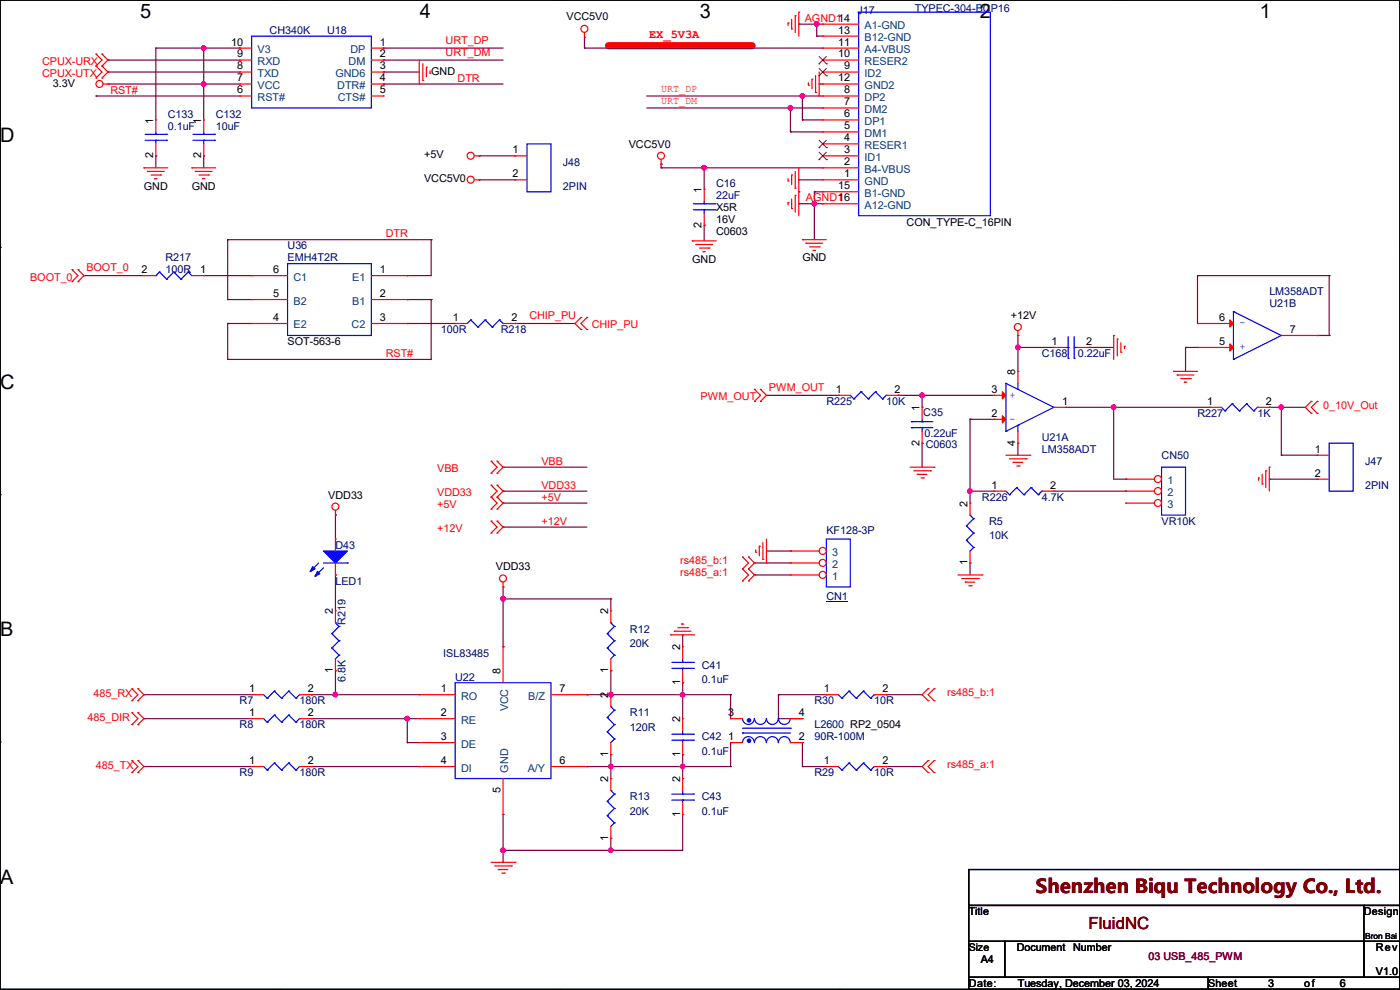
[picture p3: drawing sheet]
<svg xmlns="http://www.w3.org/2000/svg" width="297mm" height="210mm" viewBox="0 0 297 210" stroke-linecap="round" stroke-linejoin="round" font-family="sans-serif">
<g fill="none" stroke="#000" stroke-width=".25">
<path d="M0 0h297v209.8h-297zM59.4 0h.1M118.8 0h.1M178.2 0h.1M237.6 0h.1M0 52.5h.1M297 52.5h.1M0 104.9h.1M297 104.9h.1M0 157.4h.1M297 157.4h.1M59.4 209.8h.1"/>
<path d="M118.8 209.8h.1M178.2 209.8h.1M237.6 209.8h.1"/>
</g>
<path d="M0 104.9h.1" fill="none" stroke="#000" stroke-width=".21"/>
<path d="M129.1 9.7h30.5" fill="none" stroke="#f00" stroke-width="1.5"/>
<path d="M137.2 20.4h33M170.2 20.4h.1" fill="none" stroke="#800040" stroke-width=".25"/>
<circle cx="170.2" cy="20.3" r=".49" fill="#f0f"/>
<circle cx="170.2" cy="20.3" r=".49" fill="none" stroke="#f0f" stroke-width=".25"/>
<path d="M137.2 22.9h30.5M167.7 22.9h.1" fill="none" stroke="#800040" stroke-width=".25"/>
<circle cx="167.7" cy="22.9" r=".49" fill="#f0f"/>
<circle cx="167.7" cy="22.9" r=".49" fill="none" stroke="#f0f" stroke-width=".25"/>
<g fill="none" stroke="#800040" stroke-width=".25">
<path d="M173.3 5.1h.1M173.3 7.7h.1M173.3 5.1v2.6M173.3 5.1h1.2M173.3 7.7h1.2M173.8 17.8h.1M173.8 17.8h.7M149.4 35.6h.1M149.4 35.6v4.6M149.4 35.6h25.1M167.7 22.9h.1M167.7 28h.1"/>
<path d="M167.7 22.9h6.8M167.7 22.9v5.1M167.7 28h6.8M169.5 38.1h.1M169.5 38.1h5M170.2 20.4h.1M170.2 25.4h.1M170.2 20.4h4.3M170.2 20.4v5M170.2 25.4h4.3M149.4 47.8h.1M149.4 47.8v3.3"/>
<path d="M169.5 43.2h.1M169.5 43.2h5M172.8 43.2h.1M172.8 40.7h.1M172.8 40.7h1.7M172.8 40.7v2.5"/>
</g>
<circle cx="172.7" cy="43.2" r=".49" fill="#f0f"/>
<circle cx="172.7" cy="43.2" r=".49" fill="none" stroke="#f0f" stroke-width=".25"/>
<path d="M124 7.9h.1M124 7.9v2.3M169.5 5.1h.1M169.5 5.1h3.8" fill="none" stroke="#800040" stroke-width=".25"/>
<circle cx="173.2" cy="5.1" r=".49" fill="#f0f"/>
<circle cx="173.2" cy="5.1" r=".49" fill="none" stroke="#f0f" stroke-width=".25"/>
<path d="M124 10.2h.1M124 10.2h50.5M140.3 35.6h.1M140.3 35.6h9.1M172.8 43.2h.1M172.8 43.2v7.6" fill="none" stroke="#800040" stroke-width=".25"/>
<circle cx="149.4" cy="35.6" r=".49" fill="#f0f"/>
<circle cx="149.4" cy="35.6" r=".49" fill="none" stroke="#f0f" stroke-width=".25"/>
<path d="M22.9 17.8h.1M22.9 17.8h20.3M81.3 10.2h.1M81.3 12.7h.1M81.3 15.3h.1M81.3 10.2h25.4M81.3 12.7h25.4M81.3 15.3h7.6M140.3 34.8h.1M140.3 34.8v.8" fill="none" stroke="#800040" stroke-width=".25"/>
<circle cx="43.2" cy="17.8" r=".49" fill="#f0f"/>
<circle cx="43.2" cy="17.8" r=".49" fill="none" stroke="#f0f" stroke-width=".25"/>
<path d="M22.9 12.7h.1M22.9 15.3h.1M22.9 12.7h27.9M22.9 15.3h27.9M33.1 10.2h.1M33.1 10.2v15.2M33.1 10.2h10.1M43.2 10.2h.1M43.2 33.1h.1M43.2 33.1v2.5" fill="none" stroke="#800040" stroke-width=".25"/>
<circle cx="43.2" cy="10.2" r=".49" fill="#f0f"/>
<circle cx="43.2" cy="10.2" r=".49" fill="none" stroke="#f0f" stroke-width=".25"/>
<g fill="none" stroke="#800040" stroke-width=".25">
<path d="M43.2 17.8h.1M43.2 17.8v7.6M43.2 17.8h7.6M81.3 17.8h.1M81.3 17.8h25.4M20.4 20.4h.1M20.4 20.4h30.4M33.1 33.1h.1M33.1 33.1v2.5M48.3 50.8h.1M48.3 50.8v12.7M48.3 50.8h43.2"/>
<path d="M86.4 58.5h.1M91.5 50.8h.1M91.5 50.8v7.7h-5.1M48.3 63.5h.1M48.3 68.6h.1M48.3 76.2h.1M48.3 63.5h5.1M48.3 68.6v7.6M48.3 68.6h5.1M86.4 63.5h.1M86.4 63.5h5.1M91.5 63.5h.1"/>
<path d="M91.5 63.5v12.7h-43.2M66.1 147.4h.1M66.1 147.4h5.1M66.1 152.4h20.3M86.4 152.4h.1M66.1 162.6h22.8M88.9 162.6h.1"/>
</g>
<circle cx="86.4" cy="152.4" r=".49" fill="#f0f"/>
<circle cx="86.4" cy="152.4" r=".49" fill="none" stroke="#f0f" stroke-width=".25"/>
<path d="M71.2 147.4h.1M71.2 147.4h17.7M86.4 157.5h.1M86.4 152.4h.1M86.4 157.5h2.5M86.4 152.4v5.1M86.4 152.4h2.5" fill="none" stroke="#800040" stroke-width=".25"/>
<circle cx="71.1" cy="147.3" r=".49" fill="#f0f"/>
<circle cx="71.1" cy="147.3" r=".49" fill="none" stroke="#f0f" stroke-width=".25"/>
<g fill="none" stroke="#800040" stroke-width=".25">
<path d="M106.7 137.2h.1M106.7 124.5h.1M106.7 124.5v12.7M124.5 147.4h.1M124.5 147.4h5.1M106.7 172.8h.1M106.7 172.8v10.1M124.5 162.6h.1M129.6 160.1h.1M129.6 177.8h.1M129.6 160.1v2.5h-5.1M129.6 177.8v2.6h-22.9"/>
<path d="M106.7 180.4h.1"/>
</g>
<circle cx="129.6" cy="180.4" r=".49" fill="#f0f"/>
<circle cx="129.6" cy="180.4" r=".49" fill="none" stroke="#f0f" stroke-width=".25"/>
<circle cx="106.7" cy="180.4" r=".49" fill="#f0f"/>
<circle cx="106.7" cy="180.4" r=".49" fill="none" stroke="#f0f" stroke-width=".25"/>
<path d="M106.7 127h.1M106.7 127h22.9M129.6 127h.1M129.6 127v2.6M129.6 142.3h.1M129.6 142.3v5.1M129.6 162.6h.1M129.6 162.6v2.5" fill="none" stroke="#800040" stroke-width=".25"/>
<circle cx="106.7" cy="127" r=".49" fill="#f0f"/>
<circle cx="106.7" cy="127" r=".49" fill="none" stroke="#f0f" stroke-width=".25"/>
<path d="M129.6 147.4h.1M129.6 147.4h15.2" fill="none" stroke="#800040" stroke-width=".25"/>
<circle cx="129.6" cy="147.3" r=".49" fill="#f0f"/>
<circle cx="129.6" cy="147.3" r=".49" fill="none" stroke="#f0f" stroke-width=".25"/>
<path d="M144.8 134.7h.1M144.8 134.7v2.5M144.8 144.8h.1M144.8 147.4h.1M144.8 144.8v7.6M129.6 162.6h.1M129.6 162.6h15.2" fill="none" stroke="#800040" stroke-width=".25"/>
<circle cx="129.6" cy="162.6" r=".49" fill="#f0f"/>
<circle cx="129.6" cy="162.6" r=".49" fill="none" stroke="#f0f" stroke-width=".25"/>
<path d="M144.8 147.4h10.2M155 147.4h.1M144.8 160.1h.1M144.8 162.6h.1M144.8 172.8h.1M144.8 160.1v5M144.8 172.8v7.6h-15.2M129.6 180.4h.1" fill="none" stroke="#800040" stroke-width=".25"/>
<circle cx="144.8" cy="147.3" r=".49" fill="#f0f"/>
<circle cx="144.8" cy="147.3" r=".49" fill="none" stroke="#f0f" stroke-width=".25"/>
<path d="M144.8 162.6h10.2M155 162.6h.1" fill="none" stroke="#800040" stroke-width=".25"/>
<circle cx="144.8" cy="162.6" r=".49" fill="#f0f"/>
<circle cx="144.8" cy="162.6" r=".49" fill="none" stroke="#f0f" stroke-width=".25"/>
<g fill="none" stroke="#800040" stroke-width=".25">
<path d="M190.5 83.9h.1M190.5 83.9h20.4M195.6 83.9h.1M195.6 83.9v2.5M71.2 109.3h.1M71.2 109.3v5M71.2 122h.1M71.2 122v7.6M160.1 122h.1M160.1 122h7.6M30.5 147.4h.1M30.5 152.4h.1"/>
<path d="M30.5 147.4h22.9M30.5 152.4h22.9M71.2 142.3h.1M71.2 142.3v5.1M188 147.4h.1M188 147.4h7.6M30.5 162.6h.1M30.5 162.6h22.9M188 162.6h.1M188 162.6h7.6"/>
</g>
<circle cx="195.6" cy="83.8" r=".49" fill="#f0f"/>
<circle cx="195.6" cy="83.8" r=".49" fill="none" stroke="#f0f" stroke-width=".25"/>
<path d="M195.6 94h.1M195.6 94v5.1M215.9 94h.1M215.9 94v2.6M205.8 104.2h.1M205.8 104.2h5.1M205.8 104.2v2.5" fill="none" stroke="#800040" stroke-width=".25"/>
<circle cx="205.8" cy="104.2" r=".49" fill="#f0f"/>
<circle cx="205.8" cy="104.2" r=".49" fill="none" stroke="#f0f" stroke-width=".25"/>
<g fill="none" stroke="#800040" stroke-width=".25">
<path d="M215.9 71.2h.1M215.9 73.7h.1M215.9 71.2v2.5M215.9 73.7h7.7M205.8 88.9h.1M205.8 88.9v15.3M205.8 88.9h5.1M226.1 86.4h10.2M236.3 86.4h.1M205.8 119.4h.1M205.8 119.4v2.6M223.6 104.2h15.2"/>
<path d="M238.8 104.2h.1"/>
</g>
<circle cx="215.9" cy="73.7" r=".49" fill="#f0f"/>
<circle cx="215.9" cy="73.7" r=".49" fill="none" stroke="#f0f" stroke-width=".25"/>
<path d="M215.9 73.7h.1M215.9 73.7v5.1M231.2 73.7h.1M231.2 73.7h5.1M269.3 86.4h.1M269.3 86.4h2.5" fill="none" stroke="#800040" stroke-width=".25"/>
<circle cx="271.8" cy="86.4" r=".49" fill="#f0f"/>
<circle cx="271.8" cy="86.4" r=".49" fill="none" stroke="#f0f" stroke-width=".25"/>
<g fill="none" stroke="#800040" stroke-width=".25">
<path d="M106.7 99.1h.1M106.7 99.1h17.8M162.6 83.9h15.2M177.8 83.9h.1M236.3 86.4h.1M236.3 86.4v15.2M271.8 96.6h.1M271.8 86.4h.1M271.8 96.6h7.6M271.8 86.4v10.2M271.8 86.4h5.1M106.7 104.2h.1"/>
<path d="M106.7 106.7h.1M106.7 104.2h17.8M106.7 106.7h17.8M269.3 101.6h.1M269.3 101.6h10.1"/>
</g>
<circle cx="236.2" cy="86.4" r=".49" fill="#f0f"/>
<circle cx="236.2" cy="86.4" r=".49" fill="none" stroke="#f0f" stroke-width=".25"/>
<g fill="none" stroke="#800040" stroke-width=".25">
<path d="M43.2 10.2h.1M43.2 10.2v7.6M43.2 10.2h7.6M50.8 10.2h.1M101.6 38.1h.1M101.6 33.1h.1M101.6 38.1h7.7M101.6 33.1h7.7M17.8 58.5h.1M17.8 58.5h12.7M43.2 58.5h.1M43.2 58.5h10.2"/>
<path d="M254 58.5h.1M254 58.5h28M254 58.5v10.1M282 58.5h.1M282 58.5v12.7M86.4 68.6h.1M86.4 68.6h10.2M109.3 68.6h.1M109.3 68.6h12.7M251.5 73.7h.1M251.5 73.7v5.1M251.5 73.7h2.5"/>
<path d="M254 73.7h.1M279.4 71.2h.1M279.4 71.2h2.6M282 71.2h.1M236.3 86.4h.1M236.3 86.4h20.3M106.7 111.8h.1M106.7 111.8h17.8M160.1 119.4h.1M160.1 119.4h7.6M162.6 116.9h5.1M167.7 116.9h.1"/>
<path d="M236.3 101.6h2.5M238.8 101.6h.1M155 147.4h.1M155 157.5h.1M155 147.4v5M155 157.5v5.1M165.1 147.4h.1M165.1 152.4h.1M165.1 147.4v5M165.1 147.4h10.2M165.1 152.4h5.1M170.2 157.5h.1"/>
<path d="M170.2 157.5v5.1M175.3 147.4h.1M170.2 162.6h.1M170.2 162.6h5.1"/>
</g>
<g fill="none" stroke="#f00" stroke-width=".25">
<path d="M20.4 11.5h.1M20.4 14h.1M20.4 16.6h.1M20.4 11.5l1.2 1.2-1.2 1.3M20.4 14l1.2 1.3-1.2 1.3M21.6 14h.1M21.6 11.5h.1M21.6 16.6h.1M21.6 11.5l1.3 1.2-1.3 1.3M21.6 14l1.3 1.3-1.3 1.3M21.9 17.8h1M22.9 17.8h.1"/>
<path d="M88.9 17.8h.1M88.9 12.7v5.1M89.7 17.1h.1M89.7 13.5v3.6M90.5 14.3h.1M90.5 14.3v2M91.2 15.5h.1M91.2 15v.5M124 7.9h.1M124 6.9v1M167.2 4.9h.1M167.2 4.9v.5"/>
<path d="M167.9 6.1h.1M167.9 4.1v2M168.7 3.3h.1M168.7 3.3v3.6M169.5 2.6h.1M169.5 2.6v5.1M171.5 18.1h.1M171.5 17.6v.5M172.3 16.8h.1M172.3 16.8v2M173 19.6h.1M173 16v3.6"/>
<path d="M173.8 15.3v5.1M30.5 35.6h.1M30.5 35.6h5.1M31.3 36.4h.1M31.3 36.4h3.5M32 37.1h2.1M32.8 37.9h.1M32.8 37.9h.5M34.1 37.1h.1M40.7 35.6h.1M40.7 35.6h5.1M41.4 36.4h.1"/>
<path d="M41.4 36.4h3.6M42.2 37.1h2M43 37.9h.1M43 37.9h.5M43.2 25.4h.1M43.2 33.1h.1M43.2 25.4v2.6M43.2 30.5v2.6M44.2 37.1h.1M100.6 38.1h1M100.6 33.1h1M101.6 38.1h.1"/>
<path d="M101.6 33.1h.1M109.3 33.1h.1M109.3 38.1h.1M109.3 38.1h2.5M109.3 33.1h2.5M140.3 34.8h.1M140.3 33.8v1M167.2 38.4h.1M167.2 37.9v.5M167.9 37.1h.1M167.9 37.1v2.1M168.7 39.9h.1"/>
<path d="M168.7 36.4v3.5M169.5 35.6v10.2M173.8 20.4h.1M15.3 57.2h.1M15.3 59.7h.1M15.3 57.2l1.3 1.3-1.3 1.2M16.6 59.7h.1M16.6 57.2h.1M16.6 57.2l1.2 1.3-1.2 1.2M146.9 51.1h.1M146.9 51.1h5M147.6 51.9h.1"/>
<path d="M147.6 51.9h3.6M148.4 52.6h2M149.1 53.4h.1M149.1 53.4h.5M150.4 52.6h.1M167.2 43h.1M167.2 43v.5M167.9 44.2h.1M167.9 42.2v2M168.7 41.4h.1M168.7 41.4v3.6M169.5 40.7h.1"/>
<path d="M170.2 50.8h.1M170.2 50.8h5.1M171 51.6h.1M171 51.6h3.5M171.7 52.4h2.1M172.5 53.1h.1M172.5 53.1h.5M173.8 52.4h.1M123.2 69.9h.1M123.2 67.4h.1M123.2 67.4l-1.2 1.2 1.2 1.3M124.5 67.4h.1"/>
<path d="M124.5 69.9h.1M124.5 67.4l-1.3 1.2 1.3 1.3M215.9 71.2h.1M215.9 70.1v1.1M236.3 71.2h.1M236.3 71.2v5M237 71.9h.1M237 71.9v3.6M237.8 74.7h.1M237.8 72.7v2M238.5 73.4h.1M238.5 73.4v.6"/>
<path d="M249 78.8h.1M249 78.8h5M249.7 79.5h.1M249.7 79.5h3.6M104.2 97.8h.1M104.2 97.8l1.3 1.3-1.3 1.3M105.5 97.8h.1M105.5 97.8l1.2 1.3-1.2 1.3M160.1 82.6h.1M160.1 85.1h.1M160.1 82.6l1.2 1.3-1.2 1.2M161.3 85.1h.1"/>
<path d="M161.3 82.6h.1M161.3 82.6l1.3 1.3-1.3 1.2M193.1 99.1h5.1M193.8 99.9h3.6M197.4 99.9h.1M198.2 99.1h.1M213.4 96.6h5.1M214.2 97.3h3.5M214.9 98.1h.1M214.9 98.1h2.1M215.7 98.8h.5M216.2 98.8h.1"/>
<path d="M217.7 97.3h.1M218.5 96.6h.1M250.5 80.3h2M251.2 81.1h.1M251.2 81.1h.6M252.5 80.3h.1M268.5 99.9h.1M268.5 99.9v3.5M269.3 99.1h.1M269.3 99.1v5.1M278.2 85.1h.1M278.2 87.7h.1"/>
<path d="M278.2 85.1l-1.3 1.3 1.3 1.3M279.4 87.7h.1M279.4 85.1h.1M279.4 85.1l-1.2 1.3 1.2 1.3M71.2 109.3h.1M71.2 108.2v1.1M104.2 102.9h.1M104.2 105.5h.1M104.2 108h.1M104.2 100.4h.1M104.2 110.5h.1M104.2 113.1h.1"/>
<path d="M104.2 102.9l1.3 1.3-1.3 1.3M104.2 105.5l1.3 1.2-1.3 1.3M104.2 110.5l1.3 1.3-1.3 1.3M105.5 105.5h.1M105.5 102.9h.1M105.5 108h.1M105.5 100.4h.1M105.5 113.1h.1M105.5 110.5h.1M105.5 102.9l1.2 1.3-1.2 1.3M105.5 105.5l1.2 1.2-1.2 1.3M105.5 110.5l1.2 1.3-1.2 1.3"/>
<path d="M157.5 118.2h.1M157.5 118.2l1.3 1.2-1.3 1.3M158.8 118.2h.1M158.8 118.2l1.3 1.2-1.3 1.3M160.3 117.1h.1M160.3 116.6v.5M161.1 115.9h.1M161.1 115.9v2M161.8 118.7h.1M161.8 115.1v3.6M162.6 119.4h.1M162.6 114.3v5.1"/>
<path d="M194.6 100.6h.1M194.6 100.6h2M195.4 101.4h.5M195.9 101.4h.1M267 101.4h.1M267 101.4v.5M267.8 102.7h.1M267.8 100.6v2.1M71.2 129.6h.1M71.2 129.6v2.5M71.2 139.7v2.6M106.7 124.5h.1"/>
<path d="M106.7 123.5v1M142.3 134.7h.1M142.3 134.7h5.1M143 133.9h.1M143 133.9h3.6M143.8 133.1h2M144.6 132.4h.1M144.6 132.4h.5M145.8 133.1h.1M157.5 123.2h.1M157.5 120.7h.1M157.5 120.7l1.3 1.3-1.3 1.2"/>
<path d="M158.8 120.7h.1M158.8 123.2h.1M158.8 120.7l1.3 1.3-1.3 1.2M203.2 122h5.1M204 122.7h3.6M204.8 123.5h.1M204.8 123.5h2M205.5 124.2h.5M206 124.2h.1M207.6 122.7h.1M208.3 122h.1M28 146.1h.1"/>
<path d="M28 148.6h.1M28 151.2h.1M28 153.7h.1M28 146.1l1.3 1.3-1.3 1.2M28 151.2l1.3 1.2-1.3 1.3M29.3 148.6h.1M29.3 146.1h.1M29.3 153.7h.1M29.3 151.2h.1M29.3 146.1l1.2 1.3-1.2 1.2M29.3 151.2l1.2 1.2-1.2 1.3M71.2 142.3h.1"/>
<path d="M196.9 146.1h.1M196.9 148.6h.1M196.9 146.1l-1.3 1.3 1.3 1.2M198.2 148.6h.1M198.2 146.1h.1M198.2 146.1l-1.3 1.3 1.3 1.2M28 161.3h.1M28 163.9h.1M28 161.3l1.3 1.3-1.3 1.3M29.3 163.9h.1M29.3 161.3h.1M29.3 161.3l1.2 1.3-1.2 1.3"/>
<path d="M53.4 162.6h.1M53.4 162.6h2.5M63.5 162.6h2.6M66.1 162.6h.1M196.9 161.3h.1M196.9 163.9h.1M196.9 161.3l-1.3 1.3 1.3 1.3M198.2 163.9h.1M198.2 161.3h.1M198.2 161.3l-1.3 1.3 1.3 1.3M104.2 182.9h5.1M104.9 183.7h3.6"/>
<path d="M105.7 184.4h.1M105.7 184.4h2M106.5 185.2h.5M107 185.2h.1M108.5 183.7h.1M109.3 182.9h.1"/>
<circle cx="21.1" cy="17.8" r=".74"/>
<circle cx="124" cy="6.1" r=".74"/>
<circle cx="99.8" cy="33" r=".74"/>
<circle cx="99.8" cy="38.1" r=".74"/>
<circle cx="140.2" cy="33" r=".74"/>
<circle cx="215.9" cy="69.4" r=".74"/>
<circle cx="71.1" cy="107.5" r=".74"/>
<circle cx="106.7" cy="122.7" r=".74"/>
</g>
<path d="M205.5 184.4h91.5v7.7h-91.5zM205.5 192.1h91.5v7.6h-91.5zM205.5 199.7h7.6v7.6h-7.6zM213.1 199.7h76.2v7.6h-76.2zM289.3 199.7h7.7v7.6h-7.7zM289.3 192.1h.1M289.3 192.1v7.6M205.5 207.3h50.8v2.5h-50.8zM256.3 207.3h40.7v2.5h-40.7z" fill="none" stroke="#000" stroke-width=".25"/>
<g fill="none" stroke="#00f" stroke-width=".25">
<path d="M40.9 29.8h4.6M40.9 28.5h4.6M43.2 28.5h.1M43.2 29.8h.1M43.2 28v.5M43.2 29.8v.7M45.5 29.8h.1M45.5 28.5h.1M111.8 30.5h5.1v10.2h-5.1zM246.4 99.1h5.1v10.2h-5.1zM70.4 137.5h.1M70.4 134.4h.1"/>
<path d="M70.4 137.5l1.5 1.5M70.4 134.4l1.5 1.5M71.2 132.1h.1M71.2 132.1l.7 .8M71.9 139h.1M71.9 135.9h.1M71.9 132.9h.1M71.9 139l-.7 .7M71.9 135.9l-1.5 1.6M71.9 132.9l-1.5 1.5M55.9 162.6l.8 .8M56.7 163.4h.1"/>
<path d="M58.2 161.8h.1M58.2 161.8l-1.5 1.6M58.2 161.8l1.5 1.6M59.7 163.4h.1M61.3 161.8h.1M61.3 161.8l-1.6 1.6M61.3 161.8l1.5 1.6M62.8 163.4h.1M63.5 162.6h.1M63.5 162.6l-.7 .8"/>
</g>
<circle cx="245.6" cy="101.6" r=".74" fill="#fff"/>
<g fill="none" stroke="#f00" stroke-width=".25">
<path d="M238.8 101.6h.1M238.8 101.6h6.1"/>
<circle cx="245.6" cy="101.6" r=".74"/>
</g>
<circle cx="245.6" cy="104.2" r=".74" fill="#fff"/>
<g fill="none" stroke="#f00" stroke-width=".25">
<path d="M238.8 104.2h.1M238.8 104.2h6.1"/>
<circle cx="245.6" cy="104.2" r=".74"/>
</g>
<circle cx="245.6" cy="106.7" r=".74" fill="#fff"/>
<g fill="none" stroke="#f00" stroke-width=".25">
<path d="M30.5 58.5h.1M30.5 58.5h2.6M40.7 58.5h2.5M43.2 58.5h.1M96.6 68.6h.1M96.6 68.6h2.5M106.7 68.6h2.6M109.3 68.6h.1M195.6 86.4h.1M195.6 94h.1M195.6 86.4v2.5M195.6 91.5v2.5"/>
<path d="M279.4 96.6h.1M279.4 96.6h2.6M205.8 119.4h.1M205.8 106.7h.1M205.8 106.7v2.6M205.8 116.9v2.5M238.8 106.7h.1M238.8 106.7h6.1M279.4 101.6h.1M279.4 101.6h2.6M106.7 137.2h.1M106.7 137.2v7.6"/>
<path d="M129.6 129.6h.1M129.6 129.6v2.5M129.6 139.7v2.6M53.4 152.4h.1M53.4 152.4h2.5M63.5 152.4h2.6M66.1 152.4h.1M88.9 147.4h.1M88.9 152.4h.1M88.9 157.5h.1M88.9 147.4h7.7M88.9 152.4h7.7"/>
<path d="M88.9 157.5h7.7M116.9 147.4h7.6M124.5 147.4h.1M129.6 142.3h.1M129.6 147.4h.1M129.6 147.4v2.5M129.6 157.5v2.6M88.9 162.6h.1M88.9 162.6h7.7M106.7 172.8h.1M106.7 165.1v7.7M116.9 162.6h7.6"/>
<path d="M124.5 162.6h.1M129.6 160.1h.1M175.3 162.6h.1M175.3 162.6h2.5M185.5 162.6h2.5M188 162.6h.1"/>
<circle cx="245.6" cy="106.7" r=".74"/>
</g>
<g fill="none" stroke="#00f" stroke-width=".25">
<path d="M33.1 58.5h.1M33.8 57.7h.1M33.8 57.7l1.5 1.5M33.8 57.7l-.7 .8M35.3 59.2h.1M36.9 57.7h.1M36.9 57.7l1.5 1.5M36.9 57.7l-1.6 1.5M38.4 59.2h.1M39.9 57.7h.1M39.9 57.7l.8 .8M39.9 57.7l-1.5 1.5"/>
<path d="M99.9 67.9h.1M99.9 67.9l-.8 .7M99.9 67.9l1.5 1.5M101.4 69.4h.1M102.9 67.9h.1M102.9 67.9l-1.5 1.5M102.9 67.9l1.5 1.5M104.4 69.4h.1M106 67.9h.1M106 67.9l-1.6 1.5M106 67.9l.7 .7M106.7 68.6h.1"/>
<path d="M193.3 90.7h.1M193.3 89.5h.1M193.3 90.7h4.6M193.3 89.5h4.6M195.6 89.5h.1M195.6 90.7h.1M195.6 88.9v.6M195.6 90.7v.8M282 94h5.1v10.2h-5.1zM67.6 119.4l-1.8 1.8M68.6 119.4h5.1M73.7 119.4h.1"/>
<path d="M205 114.6h.1M205 111.5h.1M205 114.6l1.5 1.5M205 111.5l1.5 1.6M205.8 109.3h.1M205.8 109.3l.7 .7M206.5 116.1h.1M206.5 113.1h.1M206.5 110h.1M206.5 116.1l-.7 .8M206.5 113.1l-1.5 1.5M206.5 110l-1.5 1.5"/>
<path d="M65.8 121.2h.1M66.8 122.2h.1M68.6 120.4l-1.8 1.8M128.8 137.5h.1M128.8 134.4h.1M128.8 137.5l1.5 1.5M128.8 134.4l1.5 1.5M129.6 132.1h.1M129.6 132.1l.7 .8M130.3 139h.1M130.3 135.9h.1M130.3 132.9h.1"/>
<path d="M130.3 139l-.7 .7M130.3 135.9l-1.5 1.6M130.3 132.9l-1.5 1.5M55.9 152.4l.8 .8M56.7 153.2h.1M58.2 151.7h.1M58.2 151.7l-1.5 1.5M58.2 151.7l1.5 1.5M59.7 153.2h.1M61.3 151.7h.1M61.3 151.7l-1.6 1.5M61.3 151.7l1.5 1.5"/>
<path d="M62.8 153.2h.1M63.5 152.4h.1M63.5 152.4l-.7 .8M96.6 144.8h20.3v20.3h-20.3zM128.8 155.2h.1M128.8 152.2h.1M128.8 155.2l1.5 1.6M128.8 152.2l1.5 1.5M129.6 149.9h.1M129.6 149.9l.7 .8M130.3 156.8h.1M130.3 153.7h.1"/>
<path d="M130.3 150.7h.1M130.3 156.8l-.7 .7M130.3 153.7l-1.5 1.5M130.3 150.7l-1.5 1.5M177.8 162.6l.8 .8M178.6 163.4h.1M180.1 161.8h.1M180.1 161.8l-1.5 1.6M180.1 161.8l1.6 1.6M181.7 163.4h.1M183.2 161.8h.1M183.2 161.8l-1.5 1.6"/>
<path d="M183.2 161.8l1.5 1.6M184.7 163.4h.1M185.5 162.6h.1M185.5 162.6l-.8 .8"/>
</g>
<path d="M68.6 116.9h5.1l-2.5 2.5z" fill="#00f"/>
<path d="M68.6 116.9h5.1l-2.5 2.5z" fill="none" stroke="#00f" stroke-width=".25"/>
<path d="M67.4 121.2l.5 .5-1.1 .5z" fill="#00f"/>
<path d="M67.4 121.2l.5 .5-1.1 .5z" fill="none" stroke="#00f" stroke-width=".25"/>
<path d="M66.3 120.2l.5 .5-1 .5z" fill="#00f"/>
<g fill="none" stroke="#00f" stroke-width=".25">
<path d="M53.4 7.7h25.4v15.2h-25.4zM30.8 29.8h4.5M30.8 28.5h4.5M33.1 28.5h.1M33.1 29.8h.1M33.1 28v.5M33.1 29.8v.7M35.3 29.8h.1M35.3 28.5h.1M147.1 44.5h4.6M147.1 43.2h4.6M149.4 43.2h.1"/>
<path d="M149.4 44.5h.1M149.4 42.7v.5M149.4 44.5v.8M151.7 44.5h.1M151.7 43.2h.1M66.3 120.2l.5 .5-1 .5zM144.8 139.7v.8M142.5 140.5h4.6M142.5 141.8h4.6M144.8 141.8h.1M144.8 140.5h.1M144.8 141.8v.5"/>
<path d="M147.1 140.5h.1M147.1 141.8h.1M157.5 152.4a1.25 1.25 0 0 0 1.3 1.3 1.25 1.25 0 0 0 1.2-1.3M157.5 157.5a1.25 1.25 0 0 1 1.3-1.2 1.25 1.25 0 0 1 1.2 1.2M157.5 155.5h.1M157.5 154.5h10.2M157.5 155.5h10.2M160.1 152.4a1.25 1.25 0 0 0 1.2 1.3 1.25 1.25 0 0 0 1.3-1.3M160.1 157.5a1.25 1.25 0 0 1 1.2-1.2 1.25 1.25 0 0 1 1.3 1.2M162.6 152.4a1.25 1.25 0 0 0 1.3 1.3 1.25 1.25 0 0 0 1.2-1.3M162.6 157.5a1.25 1.25 0 0 1 1.3-1.2 1.25 1.25 0 0 1 1.2 1.2M165.1 152.4a1.25 1.25 0 0 0 1.3 1.3 1.25 1.25 0 0 0 1.2-1.3"/>
<path d="M165.1 157.5a1.25 1.25 0 0 1 1.3-1.2 1.25 1.25 0 0 1 1.2 1.2M167.7 154.5h.1M142.5 168.4h4.6M142.5 169.7h4.6M144.8 169.7h.1M144.8 168.4h.1M144.8 167.7v.7M144.8 169.7v.5M147.1 168.4h.1M147.1 169.7h.1"/>
</g>
<g fill="none" stroke="#f00" stroke-width=".25">
<path d="M50.8 17.8h.1M50.8 15.3h.1M50.8 12.7h.1M50.8 10.2h.1M50.8 10.2h2.6M50.8 12.7h2.6M50.8 15.3h2.6M50.8 17.8h2.6M78.8 10.2h2.5M78.8 12.7h2.5M78.8 15.3h2.5M78.8 17.8h2.5"/>
<path d="M81.3 10.2h.1M81.3 12.7h.1M81.3 15.3h.1M81.3 17.8h.1M33.1 25.4h.1M33.1 33.1h.1M33.1 25.4v2.6M33.1 30.5v2.6M50.8 20.4h.1M50.8 20.4h2.6M78.8 20.4h2.5M81.3 20.4h.1"/>
<path d="M149.4 40.2h.1M149.4 47.8h.1M149.4 40.2v2.5M149.4 45.3v2.5M71.2 114.3h.1M71.2 114.3v2.6M71.2 119.4v2.6M71.2 122h.1M144.8 137.2h.1M144.8 137.2v2.5M144.8 144.8h.1M144.8 142.3v2.5"/>
<path d="M144.8 172.8h.1M144.8 165.1h.1M144.8 165.1v2.6M144.8 170.2v2.6"/>
</g>
<circle cx="158.9" cy="157.1" r=".36" fill="#00f"/>
<circle cx="158.9" cy="157.1" r=".36" fill="none" stroke="#00f" stroke-width=".25"/>
<circle cx="158.9" cy="152.8" r=".36" fill="#00f"/>
<g fill="none" stroke="#00f" stroke-width=".25">
<path d="M182.2 2.6h27.9v43.2h-27.9zM61 55.9h17.8v15.3h-17.8zM213.4 91.5h.1M213.4 81.3h.1M213.4 81.3v10.2M213.4 81.3l10.2 5.1M215.9 90.2h.1M215.9 82.6h.1M215.9 81.3v1.3M215.9 90.2v1.3M223.6 86.4h.1M223.6 86.4l-10.2 5.1"/>
<path d="M213.4 104.2l.8 .7M214.2 104.9h.1M215.7 103.4h.1M215.7 103.4l-1.5 1.5M215.7 103.4l1.5 1.5M217.2 104.9h.1M218.7 103.4h.1M218.7 103.4l-1.5 1.5M218.7 103.4l1.6 1.5M220.3 104.9h.1M221 104.2h.1M221 104.2l-.7 .7"/>
<path d="M142.5 155.7h4.6M142.5 157h4.6M144.8 157h.1M144.8 155.7h.1M144.8 155v.7M144.8 157v.5M147.1 155.7h.1M147.1 157h.1"/>
<circle cx="158.9" cy="152.8" r=".36"/>
</g>
<g fill="none" stroke="#f00" stroke-width=".25">
<path d="M174.5 10.2h.1M174.5 12.7h.1M174.5 15.3h.1M174.5 17.8h.1M174.5 7.7h.1M174.5 5.1h.1M174.5 10.2h7.7M174.5 12.7h7.7M174.5 15.3h7.7M174.5 17.8h7.7M174.5 7.7h7.7M174.5 5.1h7.7"/>
<path d="M174.5 20.4h.1M174.5 22.9h.1M174.5 25.4h.1M174.5 28h.1M174.5 30.5h.1M174.5 33.1h.1M174.5 35.6h.1M174.5 38.1h.1M174.5 20.4h7.7M174.5 22.9h7.7M174.5 25.4h7.7M174.5 28h7.7"/>
<path d="M174.5 30.5h7.7M174.5 33.1h7.7M174.5 35.6h7.7M174.5 38.1h7.7M53.4 58.5h.1M53.4 58.5h7.6M78.8 58.5h7.6M86.4 58.5h.1M174.5 40.7h.1M174.5 43.2h.1M174.5 40.7h7.7M174.5 43.2h7.7"/>
<path d="M53.4 68.6h.1M53.4 63.5h.1M53.4 68.6h7.6M53.4 63.5h7.6M78.8 68.6h7.6M78.8 63.5h7.6M86.4 68.6h.1M86.4 63.5h.1M210.9 104.2h.1M210.9 104.2h2.5M221 104.2h2.6M223.6 104.2h.1"/>
<path d="M144.8 152.4h.1M144.8 152.4v2.6M144.8 157.5v2.6M155 157.5h.1M155 152.4h.1M155 157.5h2.5M155 152.4h2.5M167.7 157.5h2.5M167.7 152.4h2.5M170.2 157.5h.1M170.2 152.4h.1M144.8 160.1h.1"/>
</g>
<g fill="none" stroke="#804000" stroke-width=".21">
<path d="M173.7 13.5h.1M173.7 16.1h.1M173.8 12l1.5 1.5M173.8 14.5l1.5 1.6M175.3 12l-1.6 1.5M175.3 14.5l-1.6 1.6M175.3 13.5h.1M175.3 16.1h.1M173.7 31.3h.1M173.7 33.9h.1M173.8 29.8l1.5 1.5M173.8 32.3l1.5 1.6"/>
<path d="M175.3 29.8l-1.6 1.5M175.3 32.3l-1.6 1.6M175.3 31.3h.1M175.3 33.9h.1"/>
</g>
<path d="M212.6 83.1l.8 .8-.8 .7z" fill="#f00"/>
<path d="M210.9 83.9h.1M210.9 83.9h2.5M212.6 83.1l.8 .8-.8 .7z" fill="none" stroke="#f00" stroke-width=".25"/>
<path d="M212.6 88.2l.8 .7-.8 .8z" fill="#f00"/>
<path d="M215.9 78.8h.1M215.9 78.8v2.5M210.9 88.9h.1M210.9 88.9h2.5M212.6 88.2l.8 .7-.8 .8zM215.9 94h.1M215.9 91.5v2.5M223.6 86.4h2.5M226.1 86.4h.1" fill="none" stroke="#f00" stroke-width=".25"/>
<path d="M175.3 114.3h5.1v10.2h-5.1z" fill="none" stroke="#00f" stroke-width=".25"/>
<path d="M175.3 127.7h4.6" fill="none" stroke="#000080" stroke-width=".21"/>
<circle cx="174.5" cy="121.9" r=".74" fill="#fff"/>
<g fill="none" stroke="#f00" stroke-width=".25">
<path d="M167.7 122h.1M167.7 122h6.1"/>
<circle cx="174.5" cy="121.9" r=".74"/>
</g>
<circle cx="174.5" cy="119.4" r=".74" fill="#fff"/>
<g fill="none" stroke="#f00" stroke-width=".25">
<path d="M167.7 119.4h.1M167.7 119.4h6.1"/>
<circle cx="174.5" cy="119.4" r=".74"/>
</g>
<circle cx="174.5" cy="116.9" r=".74" fill="#fff"/>
<g fill="none" stroke="#f00" stroke-width=".25">
<path d="M223.6 73.7h.1M223.6 73.7h2.5M228.6 73.7h2.6M231.2 73.7h.1M167.7 116.9h.1M167.7 116.9h6.1M53.4 147.4h.1M53.4 147.4h2.5M63.5 147.4h2.6M66.1 147.4h.1M175.3 147.4h.1M175.3 147.4h2.5"/>
<path d="M185.5 147.4h2.5M188 147.4h.1"/>
<circle cx="174.5" cy="116.9" r=".74"/>
</g>
<g fill="none" stroke="#00f" stroke-width=".25">
<path d="M226.1 73.7h.5M226.6 73.7h.1M226.6 76h.1M226.6 71.4v4.6M227.9 76h.1M227.9 73.7h.1M227.9 73.7h.7M227.9 71.4v4.6M261.7 66.1h.1M261.7 76.2h.1M261.7 66.1v10.1M261.7 66.1l10.1 5.1"/>
<path d="M271.8 71.2h.1M271.8 71.2l-10.1 5M55.9 147.4l.8 .7M56.7 148.1h.1M58.2 146.6h.1M58.2 146.6l-1.5 1.5M58.2 146.6l1.5 1.5M59.7 148.1h.1M61.3 146.6h.1M61.3 146.6l-1.6 1.5M61.3 146.6l1.5 1.5M62.8 148.1h.1"/>
<path d="M63.5 147.4h.1M63.5 147.4l-.7 .7M177.8 147.4l.8 .7M178.6 148.1h.1M180.1 146.6h.1M180.1 146.6l-1.5 1.5M180.1 146.6l1.6 1.5M181.7 148.1h.1M183.2 146.6h.1M183.2 146.6l-1.5 1.5M183.2 146.6l1.5 1.5M184.7 148.1h.1"/>
<path d="M185.5 147.4h.1M185.5 147.4l-.8 .7"/>
</g>
<path d="M260.9 72.9l.8 .8-.8 .8z" fill="#f00"/>
<path d="M254 73.7h.1M254 73.7h7.7M260.9 72.9l.8 .8-.8 .8z" fill="none" stroke="#f00" stroke-width=".25"/>
<path d="M260.9 67.9l.8 .7-.8 .8z" fill="#f00"/>
<g fill="none" stroke="#f00" stroke-width=".25">
<path d="M254 68.6h.1M254 68.6h7.7M260.9 67.9l.8 .7-.8 .8zM271.8 71.2h7.6M279.4 71.2h.1M177.8 83.9h.1M177.8 83.9h2.6M188 83.9h2.5M190.5 83.9h.1M256.6 86.4h.1M256.6 86.4h2.5M266.7 86.4h2.6"/>
<path d="M269.3 86.4h.1M129.6 177.8h.1M129.6 165.1h.1M129.6 165.1v2.6M129.6 175.3v2.5"/>
</g>
<g fill="none" stroke="#00f" stroke-width=".25">
<path d="M180.4 83.9l.7 .7M181.1 84.6h.1M182.7 83.1h.1M182.7 83.1l-1.6 1.5M182.7 83.1l1.5 1.5M184.2 84.6h.1M185.7 83.1h.1M185.7 83.1l-1.5 1.5M185.7 83.1l1.5 1.5M187.2 84.6h.1M188 83.9h.1M188 83.9l-.8 .7"/>
<path d="M259.1 86.4l.8 .8M259.9 87.2h.1M261.4 85.6h.1M261.4 85.6l-1.5 1.6M261.4 85.6l1.5 1.6M262.9 87.2h.1M264.5 85.6h.1M264.5 85.6l-1.6 1.6M264.5 85.6l1.5 1.6M266 87.2h.1M266.7 86.4h.1M266.7 86.4l-.7 .8"/>
<path d="M128.8 173h.1M128.8 170h.1M128.8 173l1.5 1.5M128.8 170l1.5 1.5M129.6 167.7h.1M129.6 167.7l.7 .7M130.3 174.5h.1M130.3 171.5h.1M130.3 168.4h.1M130.3 174.5l-.7 .8M130.3 171.5l-1.5 1.5M130.3 168.4l-1.5 1.6"/>
</g>
<circle cx="170.2" cy="20.3" r=".49" fill="#f0f"/>
<circle cx="170.2" cy="20.3" r=".49" fill="none" stroke="#f0f" stroke-width=".25"/>
<circle cx="167.7" cy="22.9" r=".49" fill="#f0f"/>
<circle cx="167.7" cy="22.9" r=".49" fill="none" stroke="#f0f" stroke-width=".25"/>
<circle cx="172.7" cy="43.2" r=".49" fill="#f0f"/>
<circle cx="172.7" cy="43.2" r=".49" fill="none" stroke="#f0f" stroke-width=".25"/>
<circle cx="173.2" cy="5.1" r=".49" fill="#f0f"/>
<circle cx="173.2" cy="5.1" r=".49" fill="none" stroke="#f0f" stroke-width=".25"/>
<circle cx="149.4" cy="35.6" r=".49" fill="#f0f"/>
<circle cx="149.4" cy="35.6" r=".49" fill="none" stroke="#f0f" stroke-width=".25"/>
<circle cx="43.2" cy="17.8" r=".49" fill="#f0f"/>
<circle cx="43.2" cy="17.8" r=".49" fill="none" stroke="#f0f" stroke-width=".25"/>
<circle cx="43.2" cy="10.2" r=".49" fill="#f0f"/>
<circle cx="43.2" cy="10.2" r=".49" fill="none" stroke="#f0f" stroke-width=".25"/>
<circle cx="86.4" cy="152.4" r=".49" fill="#f0f"/>
<circle cx="86.4" cy="152.4" r=".49" fill="none" stroke="#f0f" stroke-width=".25"/>
<circle cx="71.1" cy="147.3" r=".49" fill="#f0f"/>
<circle cx="71.1" cy="147.3" r=".49" fill="none" stroke="#f0f" stroke-width=".25"/>
<circle cx="129.6" cy="180.4" r=".49" fill="#f0f"/>
<circle cx="129.6" cy="180.4" r=".49" fill="none" stroke="#f0f" stroke-width=".25"/>
<circle cx="106.7" cy="180.4" r=".49" fill="#f0f"/>
<circle cx="106.7" cy="180.4" r=".49" fill="none" stroke="#f0f" stroke-width=".25"/>
<circle cx="106.7" cy="127" r=".49" fill="#f0f"/>
<circle cx="106.7" cy="127" r=".49" fill="none" stroke="#f0f" stroke-width=".25"/>
<circle cx="129.6" cy="147.3" r=".49" fill="#f0f"/>
<circle cx="129.6" cy="147.3" r=".49" fill="none" stroke="#f0f" stroke-width=".25"/>
<circle cx="129.6" cy="162.6" r=".49" fill="#f0f"/>
<circle cx="129.6" cy="162.6" r=".49" fill="none" stroke="#f0f" stroke-width=".25"/>
<circle cx="144.8" cy="147.3" r=".49" fill="#f0f"/>
<circle cx="144.8" cy="147.3" r=".49" fill="none" stroke="#f0f" stroke-width=".25"/>
<circle cx="144.8" cy="162.6" r=".49" fill="#f0f"/>
<circle cx="144.8" cy="162.6" r=".49" fill="none" stroke="#f0f" stroke-width=".25"/>
<circle cx="195.6" cy="83.8" r=".49" fill="#f0f"/>
<circle cx="195.6" cy="83.8" r=".49" fill="none" stroke="#f0f" stroke-width=".25"/>
<circle cx="205.8" cy="104.2" r=".49" fill="#f0f"/>
<circle cx="205.8" cy="104.2" r=".49" fill="none" stroke="#f0f" stroke-width=".25"/>
<circle cx="215.9" cy="73.7" r=".49" fill="#f0f"/>
<circle cx="215.9" cy="73.7" r=".49" fill="none" stroke="#f0f" stroke-width=".25"/>
<circle cx="271.8" cy="86.4" r=".49" fill="#f0f"/>
<circle cx="271.8" cy="86.4" r=".49" fill="none" stroke="#f0f" stroke-width=".25"/>
<circle cx="236.2" cy="86.4" r=".49" fill="#f0f"/>
<circle cx="236.2" cy="86.4" r=".49" fill="none" stroke="#f0f" stroke-width=".25"/>
<g font-size="4.2">
<text x="29.7" y="3.9">5</text>
<text x="89.1" y="3.9">4</text>
<text x="148.5" y="3.9">3</text>
<text x="207.9" y="3.9">2</text>
<text x="267.3" y="3.9">1</text>
<text x="0" y="30.1">D</text>
<text x="0" y="82.5">C</text>
<text x="0" y="135">B</text>
<text x="0" y="187.4">A</text>
<text x="297" y="187.4">A</text>
</g>
<text font-size="4.1" fill="#800000" x="219.8" y="189.5">Shenzhen Biqu Technology Co., Ltd.</text>
<text font-size="3.6" fill="#800000" x="230.9" y="197">FluidNC</text>
<text font-size="2.5" fill="#f00" x="137.7" y="8">EX_5V3A</text>
<g font-size="2.3">
<text x="120.2" y="4.1">VCC5V0</text>
<text x="49.1" y="9.7">10</text>
<text x="80.6" y="9.7">1</text>
<text x="177.8" y="9.7">11</text>
<text x="177.8" y="7.1">13</text>
<text x="50.3" y="17.3">7</text>
<text x="50.3" y="14.7">8</text>
<text x="50.3" y="12.2">9</text>
<text x="80.6" y="12.2">2</text>
<text x="80.6" y="14.7">3</text>
<text x="80.6" y="17.3">4</text>
<text x="91.5" y="15.8">GND</text>
<text x="177.8" y="12.2">10</text>
<text x="177.8" y="17.3">12</text>
<text x="179.1" y="14.7">9</text>
<text x="11.2" y="18.4">3.3V</text>
<text x="50.3" y="19.8">6</text>
<text x="80.6" y="19.8">5</text>
<text x="179.1" y="19.8">8</text>
<text x="179.1" y="22.4">7</text>
<text x="32.5" y="26.2" transform="rotate(-90 32.5 26.2)">1</text>
<text x="42.7" y="26.2" transform="rotate(-90 42.7 26.2)">1</text>
<text x="179.1" y="24.9">6</text>
<text x="179.1" y="27.4">5</text>
<text x="179.1" y="30">4</text>
<text x="32.5" y="33.6" transform="rotate(-90 32.5 33.6)">2</text>
<text x="42.7" y="33.6" transform="rotate(-90 42.7 33.6)">2</text>
<text x="90" y="33.6">+5V</text>
<text x="108.8" y="32.5">1</text>
<text x="133.4" y="31.3">VCC5V0</text>
<text x="179.1" y="32.5">3</text>
<text x="179.1" y="35.1">2</text>
<text x="30.5" y="40.2">GND</text>
<text x="40.7" y="40.2">GND</text>
<text x="90" y="38.7">VCC5V0</text>
<text x="108.8" y="37.6">2</text>
<text x="148.8" y="40.9" transform="rotate(-90 148.8 40.9)">1</text>
<text x="177.8" y="40.1">15</text>
<text x="179.1" y="37.6">1</text>
<text x="151.9" y="44.8">X5R</text>
<text x="151.9" y="47.3">16V</text>
<text x="192.3" y="47.8">CON_TYPE-C_16PIN</text>
<text x="148.8" y="48.3" transform="rotate(-90 148.8 48.3)">2</text>
<text x="151.9" y="49.9">C0603</text>
<text x="30" y="57.9">2</text>
<text x="42.5" y="57.9">1</text>
<text x="58" y="57.9">6</text>
<text x="80.6" y="57.9">1</text>
<text x="146.9" y="55.7">GND</text>
<text x="170.2" y="55.5">GND</text>
<text x="58" y="63">5</text>
<text x="80.6" y="63">2</text>
<text x="58" y="68.1">4</text>
<text x="80.6" y="68.1">3</text>
<text x="96.1" y="68.1">1</text>
<text x="108.5" y="68.1">2</text>
<text x="214.4" y="67.6">+12V</text>
<text x="258.6" y="68.1">6</text>
<text x="273.6" y="70.6">7</text>
<text x="61" y="73.2">SOT-563-6</text>
<text x="223.1" y="73.2">1</text>
<text x="230.4" y="73.2">2</text>
<text x="258.6" y="73.2">5</text>
<text x="177.3" y="83.3">1</text>
<text x="189.8" y="83.3">2</text>
<text x="210.4" y="83.3">3</text>
<text x="215.4" y="79.5" transform="rotate(-90 215.4 79.5)">8</text>
<text x="195.1" y="87.2" transform="rotate(-90 195.1 87.2)">1</text>
<text x="210.4" y="88.4">2</text>
<text x="225.3" y="85.9">1</text>
<text x="256.1" y="85.9">1</text>
<text x="268.5" y="85.9">2</text>
<text x="195.1" y="94.5" transform="rotate(-90 195.1 94.5)">2</text>
<text x="215.4" y="94.5" transform="rotate(-90 215.4 94.5)">4</text>
<text x="278.9" y="96">1</text>
<text x="278.9" y="101.1">2</text>
<text x="69.6" y="105.7">VDD33</text>
<text x="205.2" y="107.5" transform="rotate(-90 205.2 107.5)">2</text>
<text x="210.4" y="103.6">1</text>
<text x="222.8" y="103.6">2</text>
<text x="205.2" y="119.9" transform="rotate(-90 205.2 119.9)">1</text>
<text x="105.2" y="121">VDD33</text>
<text x="70.6" y="130.3" transform="rotate(-90 70.6 130.3)">2</text>
<text x="129" y="130.3" transform="rotate(-90 129 130.3)">2</text>
<text x="144.3" y="138" transform="rotate(-90 144.3 138)">2</text>
<text x="70.6" y="142.8" transform="rotate(-90 70.6 142.8)">1</text>
<text x="106.2" y="143" transform="rotate(-90 106.2 143)">8</text>
<text x="129" y="142.8" transform="rotate(-90 129 142.8)">1</text>
<text x="52.9" y="146.8">1</text>
<text x="65.3" y="146.8">2</text>
<text x="93.5" y="146.8">1</text>
<text x="118.7" y="146.8">7</text>
<text x="129" y="148.1" transform="rotate(-90 129 148.1)">2</text>
<text x="144.3" y="145.3" transform="rotate(-90 144.3 145.3)">1</text>
<text x="174.8" y="146.8">1</text>
<text x="187.2" y="146.8">2</text>
<text x="52.9" y="151.9">1</text>
<text x="65.3" y="151.9">2</text>
<text x="93.5" y="151.9">2</text>
<text x="144.3" y="153.2" transform="rotate(-90 144.3 153.2)">2</text>
<text x="154.5" y="151.9">3</text>
<text x="169.5" y="151.9">4</text>
<text x="93.5" y="157">3</text>
<text x="129" y="160.6" transform="rotate(-90 129 160.6)">1</text>
<text x="144.3" y="160.6" transform="rotate(-90 144.3 160.6)">1</text>
<text x="154.5" y="157">1</text>
<text x="169.5" y="157">2</text>
<text x="52.9" y="162.1">1</text>
<text x="65.3" y="162.1">2</text>
<text x="93.5" y="162.1">4</text>
<text x="118.7" y="162.1">6</text>
<text x="129" y="165.9" transform="rotate(-90 129 165.9)">2</text>
<text x="144.3" y="165.9" transform="rotate(-90 144.3 165.9)">2</text>
<text x="174.8" y="162.1">1</text>
<text x="187.2" y="162.1">2</text>
<text x="106.2" y="168.2" transform="rotate(-90 106.2 168.2)">5</text>
<text x="144.3" y="173.3" transform="rotate(-90 144.3 173.3)">1</text>
<text x="129" y="178.4" transform="rotate(-90 129 178.4)">1</text>
<text x="205.5" y="194.1">Title</text>
<text x="289.3" y="194.1">Design</text>
<text x="215.7" y="201.8">Document</text>
<text x="227.7" y="201.8">Number</text>
<text x="291.9" y="201.8">Rev</text>
<text x="205.5" y="209.4">Date:</text>
<text x="208.1" y="204.3">A4</text>
<text x="215.9" y="209.4">Tuesday, December 03, 2024</text>
<text x="256.3" y="209.4">Sheet</text>
<text x="269" y="209.4">3</text>
<text x="276.6" y="209.4">of</text>
<text x="284.3" y="209.4">6</text>
<text x="291.9" y="206.8">V1.0</text>
</g>
<g font-size="2.3" fill="#f00">
<text x="170.7" y="4.6">AGND114</text>
<text x="94.5" y="9.3">URT_DP</text>
<text x="94.5" y="11.8">URT_DM</text>
<text x="8.9" y="13.8">CPUX-URX</text>
<text x="8.9" y="16.3">CPUX-UTX</text>
<text x="97.1" y="17.3">DTR</text>
<text x="23.4" y="19.9">RST#</text>
<text x="140.3" y="19.4">URT_DP</text>
<text x="140.3" y="22">URT_DM</text>
<text x="171" y="42.7">AGND116</text>
<text x="81.8" y="50.3">DTR</text>
<text x="6.4" y="59.5">BOOT_0</text>
<text x="18.3" y="57.5">BOOT_0</text>
<text x="112.3" y="67.7">CHIP_PU</text>
<text x="125.5" y="69.7">CHIP_PU</text>
<text x="81.8" y="75.7">RST#</text>
<text x="163.1" y="82.9">PWM_OUT</text>
<text x="148.6" y="84.9">PWM_OUT</text>
<text x="280.7" y="86.7">0_10V_Out</text>
<text x="92.8" y="100.2">VBB</text>
<text x="114.9" y="98.6">VBB</text>
<text x="92.8" y="105.2">VDD33</text>
<text x="92.8" y="107.8">+5V</text>
<text x="114.9" y="103.7">VDD33</text>
<text x="114.9" y="106.2">+5V</text>
<text x="92.8" y="112.9">+12V</text>
<text x="114.9" y="111.3">+12V</text>
<text x="144.3" y="119.7">rs485_b:1</text>
<text x="144.3" y="122.3">rs485_a:1</text>
<text x="19.9" y="147.9">485_RX</text>
<text x="201" y="147.7">rs485_b:1</text>
<text x="18.6" y="153">485_DIR</text>
<text x="20.4" y="163.2">485_TX</text>
<text x="201" y="162.9">rs485_a:1</text>
</g>
<g font-size="2.3" fill="#000080">
<text x="181.9" y="2.9">J17</text>
<text x="194.1" y="2.6">TYPEC-304-BC</text>
<text x="210.2" y="2.6">P16</text>
<text x="57.2" y="7.2">CH340K</text>
<text x="69.4" y="7.2">U18</text>
<text x="35.6" y="25">C133</text>
<text x="35.6" y="27.5">0.1uF</text>
<text x="45.8" y="25">C132</text>
<text x="45.8" y="27.5">10uF</text>
<text x="119.4" y="35.1">J48</text>
<text x="119.4" y="40.2">2PIN</text>
<text x="151.9" y="39.7">C16</text>
<text x="151.9" y="42.2">22uF</text>
<text x="61" y="52.9">U36</text>
<text x="35.1" y="55.5">R217</text>
<text x="35.1" y="58">100R</text>
<text x="61" y="55.5">EMH4T2R</text>
<text x="269.3" y="65.1">U21B</text>
<text x="269.3" y="62.6">LM358ADT</text>
<text x="93.5" y="70.7">100R</text>
<text x="106.2" y="70.7">R218</text>
<text x="221" y="75.8">C168</text>
<text x="228.6" y="75.8">0.22uF</text>
<text x="175.3" y="85.9">R225</text>
<text x="188" y="85.9">10K</text>
<text x="195.9" y="88.2">C35</text>
<text x="254" y="88.5">R227</text>
<text x="266.7" y="88.5">1K</text>
<text x="196.1" y="92.8">0.22uF</text>
<text x="196.4" y="95.1">C0603</text>
<text x="221" y="93.6">U21A</text>
<text x="221" y="96.1">LM358ADT</text>
<text x="246.4" y="97.4">CN50</text>
<text x="289.6" y="98.6">J47</text>
<text x="208.3" y="106.3">R226</text>
<text x="221" y="106.3">4.7K</text>
<text x="289.6" y="103.7">2PIN</text>
<text x="175.3" y="113.4">KF128-3P</text>
<text x="209.8" y="111.3">R5</text>
<text x="246.4" y="111.3">VR10K</text>
<text x="71.2" y="116.4">D43</text>
<text x="209.8" y="114.4">10K</text>
<text x="71.2" y="124">LED1</text>
<text x="175.3" y="127.3">CN1</text>
<text x="73.3" y="132.6" transform="rotate(-90 73.3 132.6)">R219</text>
<text x="133.6" y="134.2">R12</text>
<text x="133.6" y="137.2">20K</text>
<text x="94" y="139.3">ISL83485</text>
<text x="148.9" y="141.8">C41</text>
<text x="50.8" y="149.4">R7</text>
<text x="63.5" y="149.4">180R</text>
<text x="73.3" y="144.6" transform="rotate(-90 73.3 144.6)">6.8K</text>
<text x="96.6" y="144.4">U22</text>
<text x="148.9" y="144.9">0.1uF</text>
<text x="172.8" y="149.4">R30</text>
<text x="185.5" y="149.4">10R</text>
<text x="50.8" y="154.5">R8</text>
<text x="63.5" y="154.5">180R</text>
<text x="133.6" y="152">R11</text>
<text x="133.6" y="155">120R</text>
<text x="172.8" y="154.5">L2600 RP2_0504</text>
<text x="148.9" y="157.1">C42</text>
<text x="148.9" y="160.1">0.1uF</text>
<text x="172.8" y="157.1">90R-100M</text>
<text x="50.8" y="164.7">R9</text>
<text x="63.5" y="164.7">180R</text>
<text x="172.8" y="164.7">R29</text>
<text x="185.5" y="164.7">10R</text>
<text x="133.6" y="169.8">R13</text>
<text x="133.6" y="172.8">20K</text>
<text x="148.9" y="169.8">C43</text>
<text x="148.9" y="172.8">0.1uF</text>
</g>
<g font-size="2.3" fill="#004080">
<text x="54.7" y="11.3">V3</text>
<text x="74.3" y="11.3">DP</text>
<text x="183.4" y="11.3">A4-VBUS</text>
<text x="183.4" y="8.7">B12-GND</text>
<text x="183.4" y="6.2">A1-GND</text>
<text x="54.7" y="16.3">TXD</text>
<text x="54.7" y="13.8">RXD</text>
<text x="71.2" y="16.3">GND6</text>
<text x="74" y="13.8">DM</text>
<text x="183.4" y="13.8">RESER2</text>
<text x="183.4" y="16.3">ID2</text>
<text x="54.7" y="21.4">RST#</text>
<text x="54.7" y="18.9">VCC</text>
<text x="71.5" y="18.9">DTR#</text>
<text x="71.7" y="21.4">CTS#</text>
<text x="183.4" y="18.9">GND2</text>
<text x="183.4" y="21.4">DP2</text>
<text x="183.4" y="24">DM2</text>
<text x="183.4" y="26.5">DP1</text>
<text x="183.4" y="29">DM1</text>
<text x="183.4" y="31.6">RESER1</text>
<text x="183.4" y="34.1">ID1</text>
<text x="183.4" y="36.7">B4-VBUS</text>
<text x="183.4" y="39.2">GND</text>
<text x="183.4" y="41.7">B1-GND</text>
<text x="183.4" y="44.3">A12-GND</text>
<text x="62.3" y="59.5">C1</text>
<text x="74.7" y="59.5">E1</text>
<text x="62.3" y="64.6">B2</text>
<text x="74.7" y="64.6">B1</text>
<text x="62.3" y="69.7">E2</text>
<text x="74.6" y="69.7">C2</text>
<text x="247.7" y="102.7">1</text>
<text x="247.7" y="105.2">2</text>
<text x="247.7" y="107.8">3</text>
<text x="176.6" y="117.9">3</text>
<text x="176.6" y="123">1</text>
<text x="176.6" y="120.5">2</text>
<text x="97.8" y="148.4">RO</text>
<text x="112.1" y="148.4">B/Z</text>
<text x="97.8" y="153.5">RE</text>
<text x="107.8" y="150.9" transform="rotate(-90 107.8 150.9)">VCC</text>
<text x="97.8" y="158.6">DE</text>
<text x="97.8" y="163.7">DI</text>
<text x="107.8" y="163.9" transform="rotate(-90 107.8 163.9)">GND</text>
<text x="112" y="163.7">A/Y</text>
</g>
<text font-size="2.3" fill="#800040" x="243.6" y="203.5">03 USB_485_PWM</text>
<text font-size="2.2" x="205.5" y="201.7">Size</text>
<g font-size="2.1" fill="#00f">
<text x="264.2" y="67.9" transform="rotate(-180 264.2 67.9)">-</text>
<text x="264.2" y="72.9" transform="rotate(-180 264.2 72.9)">+</text>
<text x="214.2" y="84.5">+</text>
<text x="214.2" y="89.6">-</text>
</g>
<text font-size="1.8" x="289.6" y="199.3">Bron Bai</text>
</svg>
